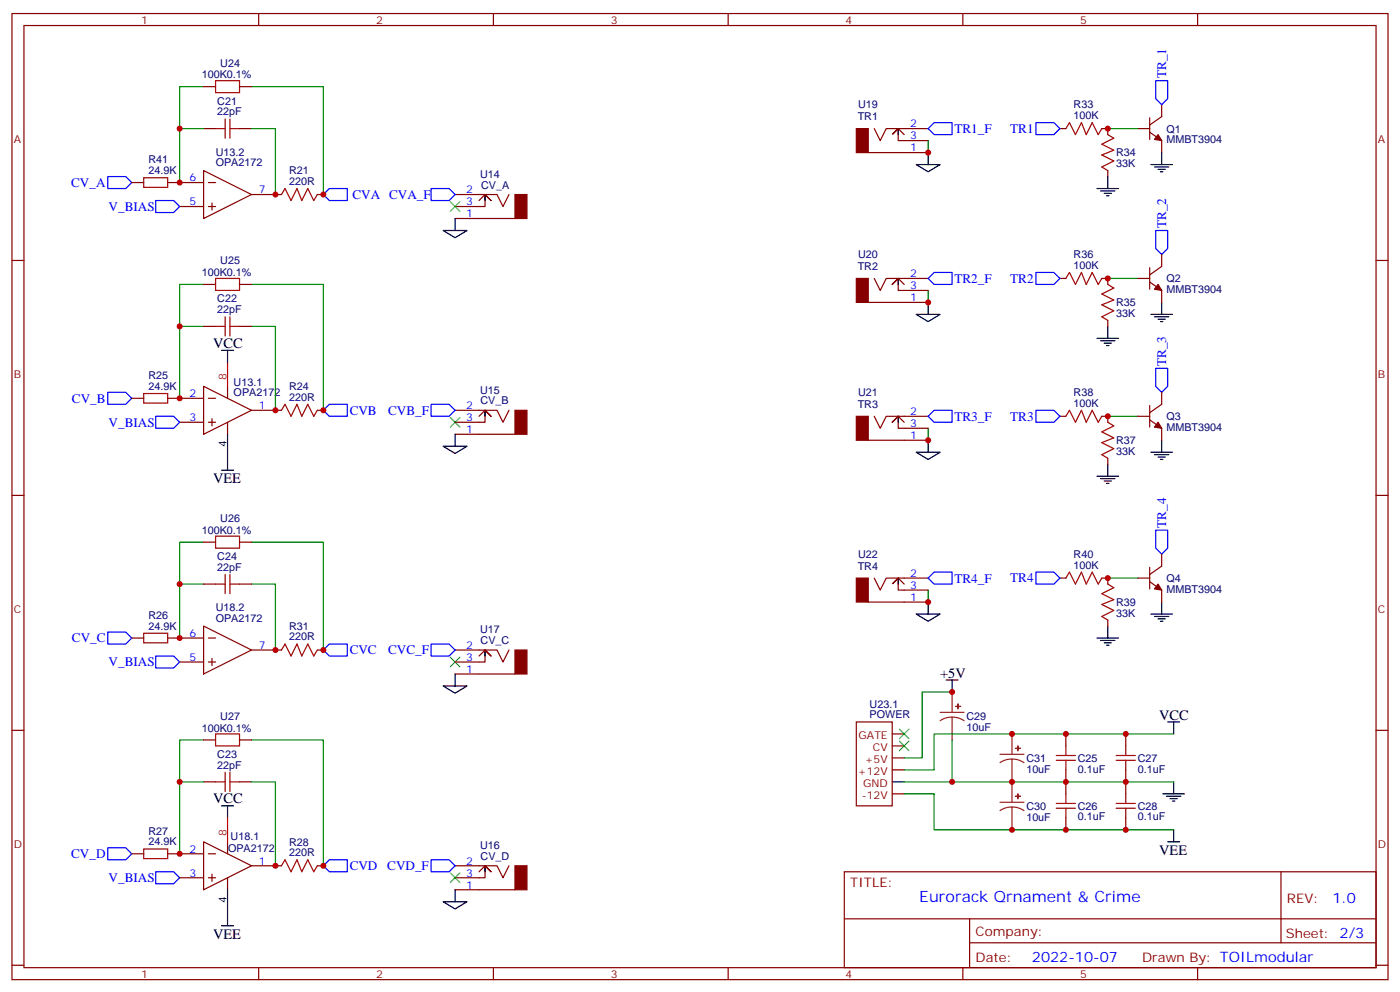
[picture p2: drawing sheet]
<svg xmlns="http://www.w3.org/2000/svg" width="412mm" height="292mm" viewBox="0 0 412 292" stroke-linecap="round" stroke-linejoin="round" font-family="sans-serif">
<g fill="none" stroke="#870000" stroke-width=".35">
<path d="M3.5 4h405.4v284.3h-405.4zM7.1 7.5h398.2v277.3h-398.2zM76.2 4v3.5M145.3 4v3.5M214.5 4v3.5M283.6 4v3.5M352.8 4v3.5M60 37.9h3.5M60 25.5h3.5M70.6 37.9h3.5M70.6 25.5h3.5M257.5 37.9l1.8 3.5 1.8-3.5h12.3"/>
<path d="M266.3 39.6l-1.7-1.7-1.8 1.7 1.8-1.7v3.5h8.8M312.2 37.9h1.8M324.6 37.9h1.7v1.7M335.1 37.9h3.6M338.7 34.7v6.3M338.7 38.9l3.5 2.5v3.5M342.2 30.8v3.5l-3.5 2.5M38.8 53.7h3.5M49.4 53.7h10.6M60 50.2l14.1 7.1-14.1 7zM61.4 53.7h2.1M62.4 59.7v2.1"/>
<path d="M74.1 57.3h8.8M93.5 57.3h1.7M134.1 57.3h12.3l1.8 3.5 1.7-3.5M141.1 59l1.8-1.7 1.7 1.7-1.7-1.7v3.5h-8.8M255.8 44.9h17.6M326.3 50.2v1.8M3.5 76.7h3.6M52.9 60.8h7.1M61.4 60.8h2.1M134.1 64.3h17.6M338.7 78.8v6.3M342.2 74.9v3.5l-3.5 2.5"/>
<path d="M405.3 76.7h3.6M60 96.1h3.5M60 83.7h3.5M70.6 96.1h3.5M70.6 83.7h3.5M255.8 89h17.6M257.5 82l1.8 3.5 1.8-3.5h12.3M266.3 83.7l-1.7-1.7-1.8 1.7 1.8-1.7v3.5h8.8M312.2 82h1.8M324.6 82h1.7v1.7M326.3 94.3v1.8M335.1 82h3.6"/>
<path d="M338.7 83l3.5 2.5v3.5M38.8 117.2h3.5M49.4 117.2h10.6M60 113.7l14.1 7.1-14.1 7zM61.4 117.2h2.1M67 113.7v3.5M338.7 119.3v6.4M342.2 115.5v3.5l-3.5 2.5M52.9 124.3h7.1M61.4 124.3h2.1M62.4 123.2v2.1M67 124.3v3.5"/>
<path d="M74.1 120.8h8.8M93.5 120.8h1.7M134.1 120.8h12.3l1.8 3.5 1.7-3.5M134.1 127.8h17.6M141.1 122.5l1.8-1.7 1.7 1.7-1.7-1.7v3.5h-8.8M255.8 129.6h17.6M257.5 122.5l1.8 3.5 1.8-3.5h12.3M266.3 124.3l-1.7-1.8-1.8 1.8 1.8-1.8v3.5h8.8M312.2 122.5h1.8M324.6 122.5h1.7v1.8M326.3 134.9v1.7M335.1 122.5h3.6"/>
<path d="M338.7 123.6l3.5 2.4v3.6M3.5 145.8h3.6M60 159.6h3.5M70.6 159.6h3.5M405.3 145.8h3.6M60 171.9h3.5M70.6 171.9h3.5M255.8 177.2h17.6M257.5 170.1l1.8 3.6 1.8-3.6h12.3M266.3 171.9l-1.7-1.8-1.8 1.8 1.8-1.8v3.6h8.8M312.2 170.1h1.8M324.6 170.1h1.7v1.8"/>
<path d="M335.1 170.1h3.6M338.7 167v6.3M338.7 171.2l3.5 2.5v3.5M342.2 163.1v3.5l-3.5 2.5M38.8 187.8h3.5M49.4 187.8h10.6M52.9 194.8h7.1M60 184.3l14.1 7-14.1 7.1zM61.4 194.8h2.1M61.4 187.8h2.1M62.4 193.8v2.1M74.1 191.3h8.8"/>
<path d="M93.5 191.3h1.7M134.1 191.3h12.3l1.8 3.5 1.7-3.5M134.1 198.4h17.6M141.1 193.1l1.8-1.8 1.7 1.8-1.7-1.8v3.5h-8.8M326.3 182.5v1.8M3.5 214.9h3.6M60 217.8h3.5M70.6 217.8h3.5M252.2 212.5h10.6v24.7h-10.6zM262.8 219.5h3.5M262.8 216h3.5M314 216v3.5"/>
<path d="M331.6 216v3.5M405.3 214.9h3.6M60 230.1h3.5M70.6 230.1h3.5M262.8 233.6h3.5M262.8 226.6h3.5M262.8 223.1h3.5M314 226.6v7M331.6 226.6v7M38.8 251.3h3.5M49.4 251.3h10.6M52.9 258.3h7.1"/>
<path d="M60 247.8l14.1 7-14.1 7.1zM61.4 258.3h2.1M61.4 251.3h2.1M62.4 257.3v2.1M67 247.8v3.5M67 258.3v3.6M74.1 254.8h8.8M93.5 254.8h1.7M134.1 254.8h12.3l1.8 3.5 1.7-3.5M141.1 256.6l1.8-1.8 1.7 1.8-1.7-1.8v3.5h-8.8M248.7 256.6h156.6v28.2h-156.6zM314 240.7v3.5"/>
<path d="M331.6 240.7v3.5M377.3 256.6v20.9M134.1 261.9h17.6M248.7 270.4h156.5M285.6 277.5h119.6M285.6 270.4v14.1M3.5 284.1h3.6M76.2 284.8v3.5M145.3 284.8v3.5M214.5 284.8v3.5M283.6 284.8v3.5M352.8 284.8v3.5"/>
<path d="M405.3 284.1h3.6"/>
</g>
<path d="M67 106.6v7.1M67 240.7v7.1" fill="none" stroke="#f00" stroke-width=".35"/>
<g fill="none" stroke="#000" stroke-width=".35">
<path d="M264.6 37.9v1.7M142.9 57.3v1.7M269.9 48.4h7l-3.5 2.2zM273.4 44.9v3.5M323.1 55.5h6.4M324.2 56.2h4.2M325.3 56.9h2.1M326 57.6h.7M326.3 52v3.5M339 48.4h6.4M340.1 49.1h4.2M341.1 49.8h2.2"/>
<path d="M341.8 50.6h.7M342.2 44.9v3.5M130.5 67.8h7.1l-3.5 2.2zM134.1 64.3v3.5M264.6 82v1.7M269.9 92.5h7l-3.5 2.2zM273.4 89v3.5M323.1 99.6h6.4M326.3 96.1v3.5M339 92.5h6.4M340.1 93.2h4.2M341.1 93.9h2.2"/>
<path d="M341.8 94.7h.7M342.2 89v3.5M65.3 103.1h3.5M67 103.1v3.5M324.2 100.3h4.2M325.3 101h2.1M326 101.7h.7M65.3 138.4h3.5M67 127.8v10.6M130.5 131.3h7.1l-3.5 2.2zM134.1 127.8v3.5M142.9 120.8v1.7"/>
<path d="M264.6 122.5v1.8M269.9 133.1h7l-3.5 2.1zM273.4 129.6v3.5M326.3 136.6v3.6M339 133.1h6.4M340.1 133.8h4.2M341.1 134.5h2.2M341.8 135.2h.7M342.2 129.6v3.5M323.1 140.2h6.4M324.2 140.9h4.2M325.3 141.6h2.1"/>
<path d="M326 142.3h.7M264.6 170.1v1.8M273.4 177.2v3.5M342.2 177.2v3.5M134.1 198.4v3.5M142.9 191.3v1.8M269.9 180.7h7l-3.5 2.1zM323.1 187.8h6.4M324.2 188.5h4.2M325.3 189.2h2.1M326 189.9h.7M326.3 184.3v3.5"/>
<path d="M339 180.7h6.4M340.1 181.4h4.2M341.1 182.1h2.2M341.8 182.8h.7M130.5 201.9h7.1l-3.5 2.1zM278.7 200.1h3.5M280.5 200.1v3.6M344 212.5h3.5M345.7 212.5v3.5M65.3 237.2h3.5M67 237.2v3.5M262.8 230.1h3.5"/>
<path d="M342.5 233.6h6.4M343.6 234.4h4.2M344.7 235.1h2.1M345.4 235.8h.7M345.7 230.1v3.5M142.9 254.8v1.8M344 247.8h3.5M345.7 244.2v3.6M65.3 272.5h3.5M67 261.9v10.6M130.5 265.4h7.1l-3.5 2.1zM134.1 261.9v3.5"/>
</g>
<g fill="none" stroke="#00f" stroke-width=".35">
<path d="M275.2 36.1h5.3v3.5h-5.3l-1.8-1.7zM305.2 36.1h5.2l1.8 1.8-1.8 1.7h-5.2zM340.4 23.7h3.6v5.3l-1.8 1.8-1.8-1.8zM31.7 52h5.3l1.8 1.7-1.8 1.8h-5.3zM45.9 59h5.3l1.7 1.8-1.7 1.7h-5.3zM95.2 57.3l1.8-1.8h5.3v3.5h-5.3zM127 55.5h5.3l1.8 1.8-1.8 1.7h-5.3zM340.4 67.8h3.6v5.3l-1.8 1.8-1.8-1.8zM273.4 82l1.8-1.8h5.3v3.5h-5.3zM305.2 80.2h5.2l1.8 1.8-1.8 1.7h-5.2zM31.7 115.5h5.3l1.8 1.7-1.8 1.8h-5.3zM127 119h5.3l1.8 1.8-1.8 1.7h-5.3z"/>
<path d="M340.4 108.4h3.6v5.3l-1.8 1.8-1.8-1.8zM45.9 122.5h5.3l1.7 1.8-1.7 1.7h-5.3zM95.2 120.8l1.8-1.8h5.3v3.5h-5.3zM273.4 122.5l1.8-1.7h5.3v3.5h-5.3zM305.2 120.8h5.2l1.8 1.7-1.8 1.8h-5.2zM340.4 156h3.6v5.3l-1.8 1.8-1.8-1.8zM273.4 170.1l1.8-1.7h5.3v3.5h-5.3zM305.2 168.4h5.2l1.8 1.7-1.8 1.8h-5.2zM31.7 186h5.3l1.8 1.8-1.8 1.7h-5.3zM45.9 193.1h5.3l1.7 1.7-1.7 1.8h-5.3zM95.2 191.3l1.8-1.8h5.3v3.6h-5.3zM127 189.5h5.3l1.8 1.8-1.8 1.8h-5.3z"/>
<path d="M31.7 249.5h5.3l1.8 1.8-1.8 1.7h-5.3zM45.9 256.6h5.3l1.7 1.7-1.7 1.8h-5.3zM95.2 254.8l1.8-1.8h5.3v3.6h-5.3zM127 253h5.3l1.8 1.8-1.8 1.8h-5.3z"/>
</g>
<g fill="none" stroke="#a10000" stroke-width=".35">
<path d="M63.5 23.7h7.1v3.6h-7.1zM63.5 37.9h2.8M66.3 35v5.7M67.7 37.9h2.9M67.7 35v5.7M314 37.9l1-1.8 1.8 3.5 1.8-3.5 1.4 3.5 1.7-3.5 1.8 3.5 1.1-1.7M326.3 39.6l1.8 1.1-3.5 1.7 3.5 1.8-3.5 1.4 3.5 1.8-3.5 1.7 1.7 1.1M42.3 52.3h7.1v2.8h-7.1zM82.9 57.3l1.1-1.8 1.7 3.5 1.8-3.5 1.4 3.5 1.8-3.5 1.7 3.5 1.1-1.7M63.5 82h7.1v3.5h-7.1zM63.5 96.1h2.8M66.3 93.2v5.7"/>
<path d="M67.7 93.2v5.7M67.7 96.1h2.9M314 82l1-1.8 1.8 3.5 1.8-3.5 1.4 3.5 1.7-3.5 1.8 3.5 1.1-1.7M326.3 83.7l1.8 1.1-3.5 1.7 3.5 1.8-3.5 1.4 3.5 1.8-3.5 1.7 1.7 1.1M42.3 115.8h7.1v2.8h-7.1zM82.9 120.8l1.1-1.8 1.7 3.5 1.8-3.5 1.4 3.5 1.8-3.5 1.7 3.5 1.1-1.7M314 122.5l1-1.7 1.8 3.5 1.8-3.5 1.4 3.5 1.7-3.5 1.8 3.5 1.1-1.8M326.3 124.3l1.8 1-3.5 1.8 3.5 1.8-3.5 1.4 3.5 1.7-3.5 1.8 1.7 1.1M63.5 157.8h7.1v3.5h-7.1zM63.5 171.9h2.8M66.3 169.1v5.6M67.7 169.1v5.6"/>
<path d="M67.7 171.9h2.9M314 170.1l1-1.7 1.8 3.5 1.8-3.5 1.4 3.5 1.7-3.5 1.8 3.5 1.1-1.8M326.3 171.9l1.8 1.1-3.5 1.7 3.5 1.8-3.5 1.4 3.5 1.8-3.5 1.7 1.7 1.1M42.3 186.4h7.1v2.8h-7.1zM82.9 191.3l1.1-1.8 1.7 3.6 1.8-3.6 1.4 3.6 1.8-3.6 1.7 3.6 1.1-1.8M63.5 216h7.1v3.5h-7.1zM314 219.5v2.9M331.6 219.5v2.9M63.5 230.1h2.8M66.3 227.3v5.6M67.7 227.3v5.6M67.7 230.1h2.9"/>
<path d="M311.1 223.8h5.7M311.1 222.4h5.7M311.1 237.9h5.7M311.1 236.5h5.7M314 223.8v2.8M314 233.6v2.9M314 237.9v2.8M328.8 223.8h5.6M328.8 222.4h5.6M328.8 237.9h5.6M328.8 236.5h5.6M331.6 223.8v2.8"/>
<path d="M331.6 233.6v2.9M331.6 237.9v2.8M42.3 249.9h7.1v2.8h-7.1zM82.9 254.8l1.1-1.8 1.7 3.6 1.8-3.6 1.4 3.6 1.8-3.6 1.7 3.6 1.1-1.8"/>
</g>
<g fill="none" stroke="#008700" stroke-width=".35">
<path d="M60 37.9h-7.1v15.8M60 25.5h-7.1v12.4M74.1 37.9h7v19.4M74.1 25.5h21.1v31.8M326.3 37.9h8.8M273.4 41.4v3.5M60 83.7h-7.1v12.4M60 96.1h-7.1v21.1M74.1 83.7h21.1v37.1M74.1 96.1h7v24.7M273.4 85.5v3.5M326.3 82h8.8"/>
<path d="M273.4 126v3.6M326.3 122.5h8.8M60 159.6h-7.1v12.3M74.1 159.6h21.1v31.7M60 171.9h-7.1v15.9M74.1 171.9h7v19.4M273.4 173.7v3.5M326.3 170.1h8.8M60 217.8h-7.1v12.3M74.1 217.8h21.1v37M280.5 203.7h-8.9v19.4h-5.3M280.5 217.8v12.3"/>
<path d="M345.7 216h-70.5v10.6h-8.9M60 230.1h-7.1v21.2M74.1 230.1h7v24.7M266.3 233.6h8.9v10.6h70.5M266.3 230.1h79.4"/>
</g>
<g fill="#870000" stroke="#870000" stroke-width=".35">
<path d="M151.7 57.3h3.5v7h-3.5z"/>
<path d="M151.7 120.8h3.5v7h-3.5z"/>
<path d="M151.7 254.8h3.5v7.1h-3.5z"/>
<path d="M151.7 191.3h3.5v7.1h-3.5z"/>
<path d="M252.2 37.9h3.6v7h-3.6z"/>
<path d="M341.1 39.6l1.1 1.8-2.1-.4z"/>
<path d="M341.1 83.7l1.1 1.8-2.1-.4z"/>
<path d="M252.2 82h3.6v7h-3.6z"/>
<path d="M341.1 124.3l1.1 1.7-2.1-.3z"/>
<path d="M252.2 122.5h3.6v7.1h-3.6z"/>
<path d="M341.1 171.9l1.1 1.8-2.1-.4z"/>
<path d="M252.2 170.1h3.6v7.1h-3.6z"/>
</g>
<path d="M132.6 59.4l2.9 2.8M135.5 59.4l-2.9 2.8M132.6 122.9l2.9 2.8M135.5 122.9l-2.9 2.8M132.6 193.4l2.9 2.9M135.5 193.4l-2.9 2.9M264.9 214.6l2.9 2.8M264.9 218.1l2.9 2.8M267.8 214.6l-2.9 2.8M267.8 218.1l-2.9 2.8M132.6 256.9l2.9 2.9M135.5 256.9l-2.9 2.9" fill="none" stroke="#3c3" stroke-width=".35"/>
<g fill="none" stroke="#8c2424" stroke-width=".35">
<path d="M276.9 209.7h7.1M280.5 211.1l-1.9 .2-1.7 .8M280.5 211.1l1.8 .2 1.7 .8M280.5 203.7v6M280.5 211.1v6.7M298.1 216v6M294.6 236.1h7M294.6 222h7M298.1 237.5l-1.9 .3-1.6 .8M298.1 237.5l1.8 .3 1.7 .8M298.1 223.4l-1.9 .2-1.6 .9M298.1 223.4l1.8 .3 1.7 .8"/>
<path d="M298.1 223.4v12.7M298.1 237.5v6.7"/>
</g>
<g fill="#8c2424" stroke="#8c2424" stroke-width=".35">
<path d="M281.5 207.9h1.4z"/>
<path d="M282.2 207.2v1.4z"/>
<path d="M299.2 234.4h1.4z"/>
<path d="M299.8 233.6l.1 1.5z"/>
<path d="M299.2 220.2l1.4 .1z"/>
<path d="M299.8 219.5l.1 1.4z"/>
</g>
<g fill="#c00">
<circle cx="81.1" cy="57.3" r=".88"/>
<circle cx="52.9" cy="37.9" r=".88"/>
<circle cx="81.1" cy="120.8" r=".88"/>
<circle cx="52.9" cy="96.1" r=".88"/>
<circle cx="52.9" cy="230.1" r=".88"/>
<circle cx="52.9" cy="171.9" r=".88"/>
<circle cx="81.1" cy="254.8" r=".88"/>
<circle cx="81.1" cy="191.3" r=".88"/>
<circle cx="326.3" cy="37.9" r=".88"/>
<circle cx="326.3" cy="82" r=".88"/>
<circle cx="326.3" cy="122.5" r=".88"/>
<circle cx="326.3" cy="170.1" r=".88"/>
<circle cx="314" cy="230.1" r=".88"/>
<circle cx="331.6" cy="230.1" r=".88"/>
<circle cx="298.1" cy="230.1" r=".88"/>
<circle cx="280.5" cy="230.1" r=".88"/>
<circle cx="314" cy="216" r=".88"/>
<circle cx="331.6" cy="216" r=".88"/>
<circle cx="298.1" cy="216" r=".88"/>
<circle cx="314" cy="244.2" r=".88"/>
<circle cx="331.6" cy="244.2" r=".88"/>
<circle cx="298.1" cy="244.2" r=".88"/>
<circle cx="280.5" cy="203.7" r=".88"/>
<circle cx="52.9" cy="53.7" r=".88"/>
<circle cx="52.9" cy="117.2" r=".88"/>
<circle cx="52.9" cy="187.8" r=".88"/>
<circle cx="52.9" cy="251.3" r=".88"/>
<circle cx="95.3" cy="57.3" r=".88"/>
<circle cx="95.3" cy="120.8" r=".88"/>
<circle cx="95.3" cy="191.3" r=".88"/>
<circle cx="95.3" cy="254.8" r=".88"/>
<circle cx="273.4" cy="177.2" r=".88"/>
<circle cx="273.4" cy="129.6" r=".88"/>
<circle cx="273.4" cy="89" r=".88"/>
<circle cx="273.4" cy="44.9" r=".88"/>
</g>
<text font-size="4.6" fill="#00f" x="270.8" y="265.6">Eurorack Qrnament &amp; Crime</text>
<g font-size="4.2">
<text x="62.8" y="102.4">VCC</text>
<text x="62.8" y="142.3">VEE</text>
<text x="276.9" y="199.4">+5V</text>
<text x="341.5" y="211.8">VCC</text>
<text x="62.8" y="236.5">VCC</text>
<text x="341.5" y="251.6">VEE</text>
<text x="62.8" y="276.3">VEE</text>
</g>
<g font-size="4.2" fill="#00f">
<text x="392.5" y="265.8">1.0</text>
<text x="304" y="283.2">2022-10-07</text>
</g>
<g font-size="3.9" fill="#00f">
<text x="343.6" y="23" transform="rotate(-90 343.6 23)">TR_1</text>
<text x="281.2" y="39.2">TR1_F</text>
<text x="297.6" y="39.1">TR1</text>
<text x="21" y="55">CV_A</text>
<text x="103.8" y="58.6">CVA CVA_F</text>
<text x="32" y="62">V_BIAS</text>
<text x="343.6" y="67.1" transform="rotate(-90 343.6 67.1)">TR_2</text>
<text x="281.2" y="83.3">TR2_F</text>
<text x="297.6" y="83.2">TR2</text>
<text x="343.6" y="107.7" transform="rotate(-90 343.6 107.7)">TR_3</text>
<text x="21.2" y="118.5">CV_B</text>
<text x="32" y="125.5">V_BIAS</text>
<text x="103" y="122.1">CVB</text>
<text x="114.3" y="122">CVB_F</text>
<text x="281.2" y="123.8">TR3_F</text>
<text x="297.6" y="123.8">TR3</text>
<text x="343.6" y="155.3" transform="rotate(-90 343.6 155.3)">TR_4</text>
<text x="281.2" y="171.4">TR4_F</text>
<text x="297.6" y="171.4">TR4</text>
<text x="21.2" y="189">CV_C</text>
<text x="32" y="196.1">V_BIAS</text>
<text x="103" y="192.6">CVC</text>
<text x="114.3" y="192.5">CVC_F</text>
<text x="21" y="252.5">CV_D</text>
<text x="103" y="256.1">CVD</text>
<text x="114.1" y="256.1">CVD_F</text>
<text x="32" y="259.6">V_BIAS</text>
</g>
<g font-size="3.9" fill="#800">
<text x="250.5" y="261.2">TITLE:</text>
<text x="379.1" y="265.8">REV:</text>
<text x="287.4" y="275.4">Company:</text>
<text x="378.7" y="276">Sheet: 2/3</text>
<text x="287.4" y="283">Date:</text>
<text x="336.4" y="283.1">Drawn By: TOILmodular</text>
</g>
<g font-size="3.2" fill="#800">
<text x="41.6" y="7">1</text>
<text x="110.8" y="7">2</text>
<text x="179.9" y="7">3</text>
<text x="249.1" y="7">4</text>
<text x="318.2" y="7">5</text>
<text x="4.1" y="42.1">A</text>
<text x="405.9" y="42.1">A</text>
<text x="4.1" y="111.2">B</text>
<text x="405.9" y="111.2">B</text>
<text x="4.1" y="180.4">C</text>
<text x="405.9" y="180.4">C</text>
<text x="252.9" y="217.4">GATE</text>
<text x="257.1" y="220.9">CV</text>
<text x="254.7" y="224.5">+5V</text>
<text x="252.7" y="228">+12V</text>
<text x="254.2" y="231.5">GND</text>
<text x="253.9" y="235.1">-12V</text>
<text x="4.1" y="249.5">D</text>
<text x="405.9" y="249.5">D</text>
<text x="41.6" y="287.8">1</text>
<text x="110.8" y="287.8">2</text>
<text x="179.9" y="287.8">3</text>
<text x="249.1" y="287.8">4</text>
<text x="318.2" y="287.8">5</text>
</g>
<g font-size="3.2" fill="#000080">
<text x="59.4" y="23.1">100K0.1%</text>
<text x="64.9" y="19.6">U24</text>
<text x="64" y="34">22pF</text>
<text x="64" y="30.8">C21</text>
<text x="252.7" y="35.4">TR1</text>
<text x="252.7" y="31.9">U19</text>
<text x="316.2" y="35">100K</text>
<text x="316.2" y="31.9">R33</text>
<text x="343.6" y="39">Q1</text>
<text x="63.5" y="45.8">U13.2</text>
<text x="328.8" y="46">R34</text>
<text x="343.6" y="42.2">MMBT3904</text>
<text x="43.8" y="51.3">24.9K</text>
<text x="43.8" y="48.1">R41</text>
<text x="63.5" y="49">OPA2172</text>
<text x="85.2" y="51.3">R21</text>
<text x="141.5" y="52.3">U14</text>
<text x="328.8" y="49.2">33K</text>
<text x="85.2" y="54.4">220R</text>
<text x="141.7" y="55.5">CV_A</text>
<text x="64.9" y="77.8">U25</text>
<text x="252.7" y="76">U20</text>
<text x="316.2" y="76">R36</text>
<text x="59.4" y="81.3">100K0.1%</text>
<text x="252.7" y="79.5">TR2</text>
<text x="316.2" y="79.1">100K</text>
<text x="343.6" y="83.1">Q2</text>
<text x="64" y="89">C22</text>
<text x="343.6" y="86.3">MMBT3904</text>
<text x="64" y="92.2">22pF</text>
<text x="328.8" y="93.3">33K</text>
<text x="328.8" y="90.1">R35</text>
<text x="43.8" y="111.6">R25</text>
<text x="68.8" y="113.5">U13.1</text>
<text x="43.8" y="114.8">24.9K</text>
<text x="68.8" y="116.6">OPA2172</text>
<text x="85.2" y="117.9">220R</text>
<text x="85.2" y="114.8">R24</text>
<text x="141.5" y="115.8">U15</text>
<text x="141.5" y="119">CV_B</text>
<text x="252.7" y="116.6">U21</text>
<text x="316.2" y="119.7">100K</text>
<text x="316.2" y="116.5">R38</text>
<text x="252.7" y="120.1">TR3</text>
<text x="343.6" y="123.7">Q3</text>
<text x="328.8" y="130.7">R37</text>
<text x="343.6" y="126.8">MMBT3904</text>
<text x="328.8" y="133.9">33K</text>
<text x="64.9" y="153.6">U26</text>
<text x="59.4" y="157.2">100K0.1%</text>
<text x="64" y="164.9">C24</text>
<text x="252.7" y="167.7">TR4</text>
<text x="252.7" y="164.2">U22</text>
<text x="316.2" y="167.3">100K</text>
<text x="316.2" y="164.1">R40</text>
<text x="64" y="168">22pF</text>
<text x="343.6" y="171.3">Q4</text>
<text x="63.5" y="179.9">U18.2</text>
<text x="328.8" y="178.3">R39</text>
<text x="343.6" y="174.5">MMBT3904</text>
<text x="43.8" y="185.3">24.9K</text>
<text x="43.8" y="182.2">R26</text>
<text x="63.5" y="183.1">OPA2172</text>
<text x="85.2" y="185.3">R31</text>
<text x="328.8" y="181.5">33K</text>
<text x="85.2" y="188.5">220R</text>
<text x="141.5" y="186.4">U17</text>
<text x="141.6" y="189.5">CV_C</text>
<text x="256.2" y="208.2">U23.1</text>
<text x="59.4" y="215.4">100K0.1%</text>
<text x="64.9" y="211.9">U27</text>
<text x="256.2" y="211.4">POWER</text>
<text x="284.7" y="215.1">10uF</text>
<text x="284.7" y="211.9">C29</text>
<text x="64" y="226.2">22pF</text>
<text x="64" y="223.1">C23</text>
<text x="302.3" y="227.4">10uF</text>
<text x="302.3" y="224.2">C31</text>
<text x="317.5" y="227.4">0.1uF</text>
<text x="317.5" y="224.2">C25</text>
<text x="335.1" y="227.4">0.1uF</text>
<text x="335.1" y="224.2">C27</text>
<text x="302.3" y="238.4">C30</text>
<text x="317.5" y="238.3">C26</text>
<text x="335.1" y="238.3">C28</text>
<text x="43.8" y="245.7">R27</text>
<text x="302.3" y="241.5">10uF</text>
<text x="317.5" y="241.5">0.1uF</text>
<text x="335.1" y="241.5">0.1uF</text>
<text x="43.8" y="248.8">24.9K</text>
<text x="67.2" y="250.6">OPA2172</text>
<text x="67.9" y="247.1">U18.1</text>
<text x="85.2" y="252">220R</text>
<text x="85.2" y="248.8">R28</text>
<text x="141.5" y="249.9">U16</text>
<text x="141.6" y="253">CV_D</text>
</g>
<g font-size="3.2" fill="#00f">
<text x="268.1" y="37.5">2</text>
<text x="268.1" y="41">3</text>
<text x="268.1" y="44.6">1</text>
<text x="55.8" y="53.4">6</text>
<text x="76.2" y="56.9">7</text>
<text x="137.3" y="56.9">2</text>
<text x="55.8" y="60.4">5</text>
<text x="137.3" y="64">1</text>
<text x="137.3" y="60.4">3</text>
<text x="268.1" y="81.6">2</text>
<text x="268.1" y="88.7">1</text>
<text x="268.1" y="85.1">3</text>
<text x="55.8" y="116.9">2</text>
<text x="55.8" y="123.9">3</text>
<text x="76.2" y="120.4">1</text>
<text x="137.3" y="120.4">2</text>
<text x="137.3" y="123.9">3</text>
<text x="268.1" y="122.2">2</text>
<text x="268.1" y="125.7">3</text>
<text x="137.3" y="127.5">1</text>
<text x="268.1" y="129.2">1</text>
<text x="268.1" y="169.8">2</text>
<text x="268.1" y="173.3">3</text>
<text x="268.1" y="176.8">1</text>
<text x="55.8" y="187.4">6</text>
<text x="76.2" y="191">7</text>
<text x="137.3" y="191">2</text>
<text x="55.8" y="194.5">5</text>
<text x="137.3" y="194.5">3</text>
<text x="137.3" y="198">1</text>
<text x="55.8" y="250.9">2</text>
<text x="55.8" y="258">3</text>
<text x="76.2" y="254.5">1</text>
<text x="137.3" y="254.5">2</text>
<text x="137.3" y="258">3</text>
<text x="137.3" y="261.5">1</text>
</g>
<g font-size="3.2" fill="#f00">
<text x="66.7" y="111.9" transform="rotate(-90 66.7 111.9)">8</text>
<text x="66.7" y="246" transform="rotate(-90 66.7 246)">8</text>
</g>
<g font-size="3.2">
<text x="66.7" y="131.6" transform="rotate(-90 66.7 131.6)">4</text>
<text x="66.7" y="265.6" transform="rotate(-90 66.7 265.6)">4</text>
</g>
</svg>
